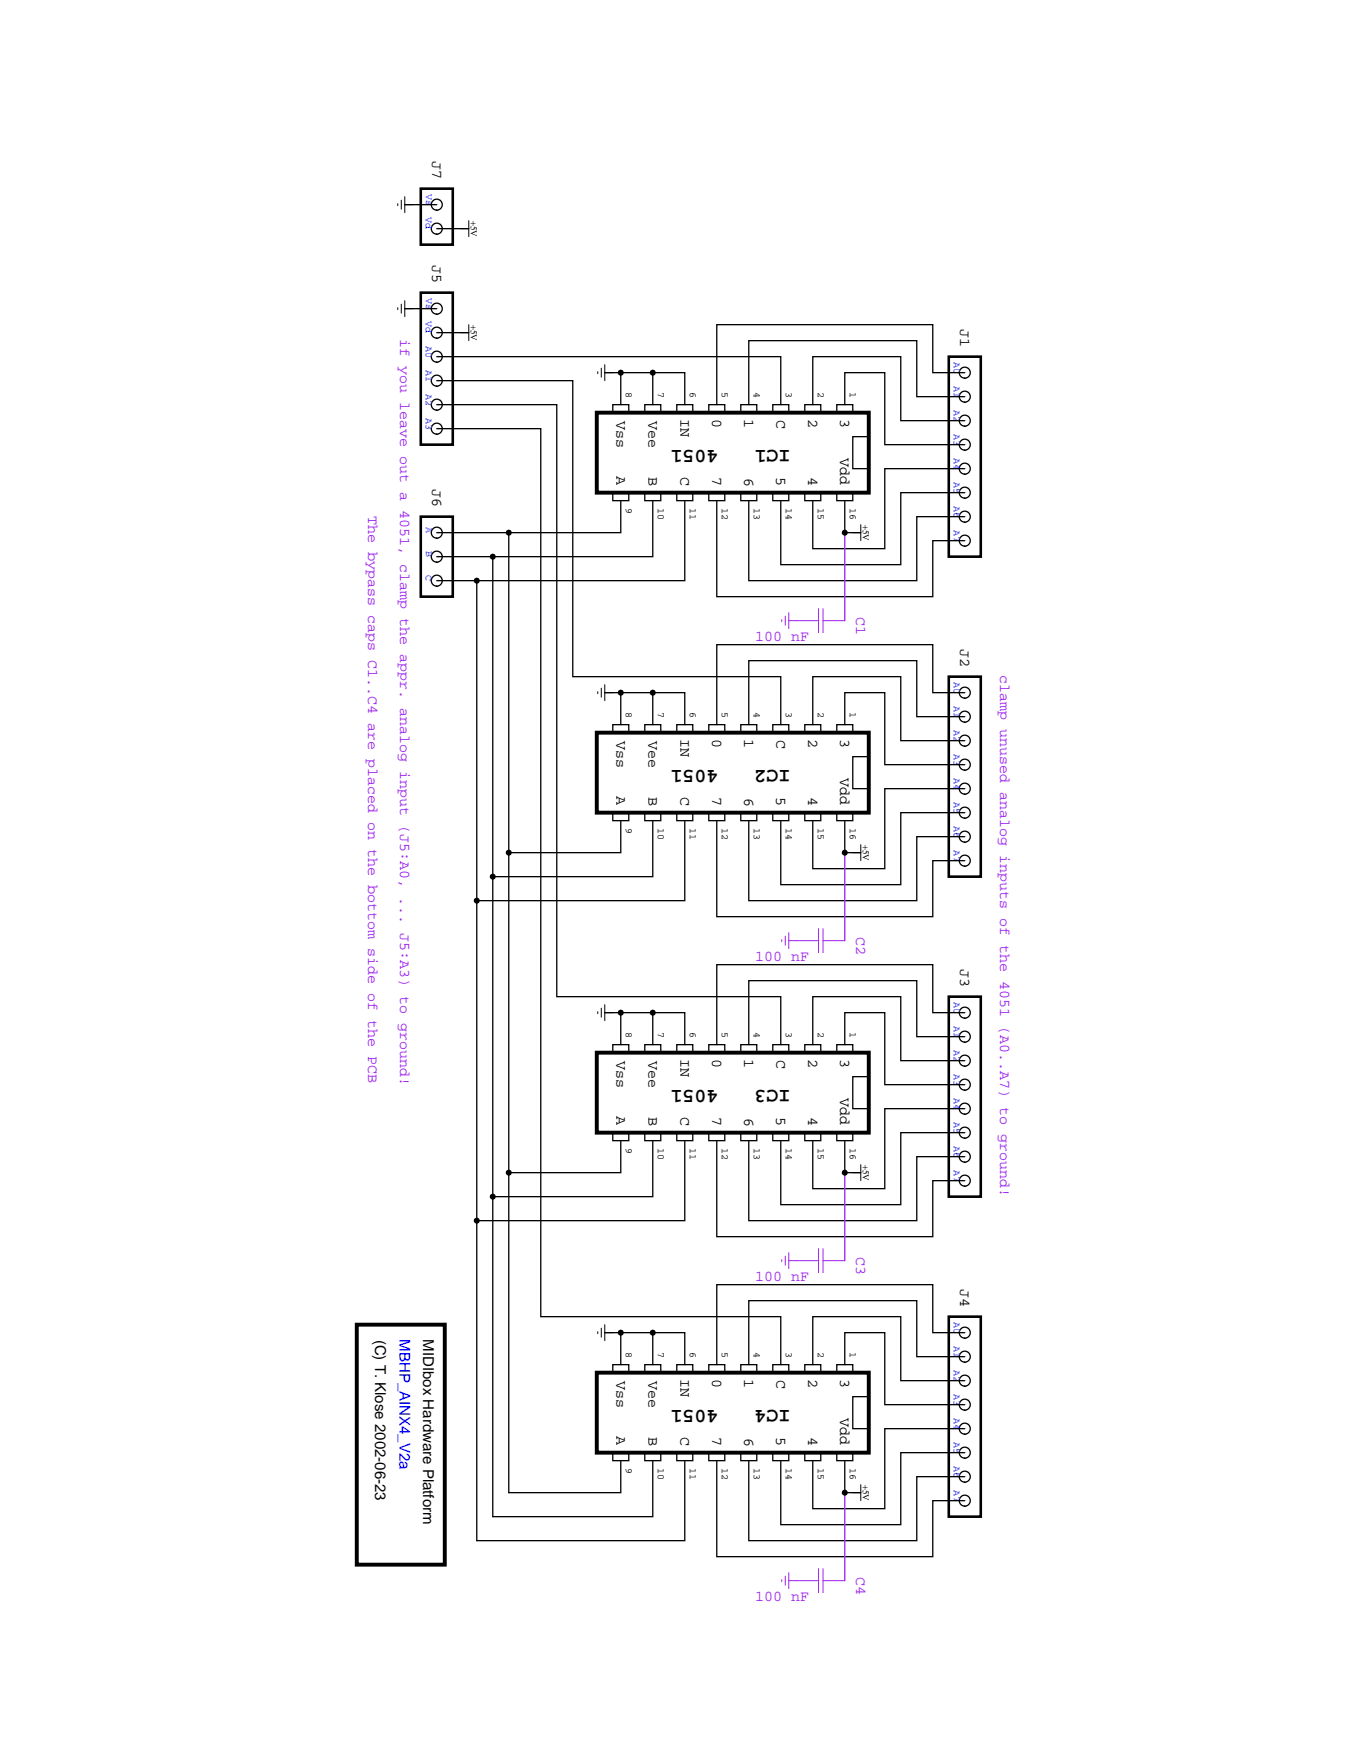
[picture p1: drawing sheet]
<svg xmlns="http://www.w3.org/2000/svg" width="216mm" height="279mm" viewBox="0 0 216 279" stroke-linecap="round" stroke-linejoin="round" font-family="sans-serif">
<path d="M94.7 65.5h43.2v12.7h-43.2zM94.7 116.3h43.2v12.7h-43.2zM94.7 167.1h43.2v12.7h-43.2zM56.6 210.3h14v38.1h-14zM94.7 217.9h43.2v12.7h-43.2z" fill="none" stroke="#000" stroke-width=".62"/>
<g fill="none" stroke="#000" stroke-width=".21">
<path d="M64.3 32.5h5M69.3 36.3h5.1M64.3 49h5M69.3 56.6h54.6v7.6M69.3 52.8h5.1M96 59.2h2.5v5M98.5 59.2h5.1v5M103.6 59.2h5.1v5M153.2 59.2h-5.1v-7.7h-34.3v12.7M69.3 60.4h21.6v47h33v7.6M69.3 64.2h19.1v94h35.5v7.6M69.3 68.1h16.5v140.9h38.1v7.6"/>
<path d="M97.3 64.2h2.5v1.3h-2.5zM97.3 78.2h2.5v1.3h-2.5zM98.5 79.5v5.1h-29.2M102.4 64.2h2.5v1.3h-2.5zM102.4 78.2h2.5v1.3h-2.5zM103.6 79.5v8.9h-34.3M107.4 64.2h2.6v1.3h-2.6zM107.4 78.2h2.6v1.3h-2.6zM108.7 79.5v12.7h-39.4M112.5 64.2h2.6v1.3h-2.6zM112.5 78.2h2.6v1.3h-2.6zM113.8 79.5v15.2h34.3v-8.9h5.1"/>
<path d="M117.6 64.2h2.5v1.3h-2.5zM117.6 78.2h2.5v1.3h-2.5zM118.9 79.5v12.7h26.6v-10.2h7.7M122.7 64.2h2.5v1.3h-2.5zM122.7 78.2h2.5v1.3h-2.5zM127.8 64.2h2.5v1.3h-2.5zM127.8 78.2h2.5v1.3h-2.5zM129 64.2v-7.6h14v10.2h10.2M132.8 78.2h2.6v1.3h-2.6zM132.8 64.2h2.6v1.3h-2.6zM134.1 79.5v5.1h2.5M134.1 64.2v-5h6.4v11.4h12.7"/>
<path d="M135.4 69.3h2.5v5.1h-2.5zM153.2 63h-7.7v-8.9h-26.6v10.1M153.2 74.4h-12.7v12.7h-11.5v-7.6M153.2 78.2h-10.2v11.4h-19.1v-10.1M75.7 92.2v152.4h33v-12.7M78.2 88.4v152.4h25.4v-8.9M80.8 84.6v152.4h17.7v-5.1M96 110h2.5v5M97.3 115h2.5v1.3h-2.5zM98.5 110h5.1v5M102.4 115h2.5v1.3h-2.5zM103.6 110h5.1v5"/>
<path d="M107.4 115h2.6v1.3h-2.6zM112.5 115h2.6v1.3h-2.6zM117.6 115h2.5v1.3h-2.5zM122.7 115h2.5v1.3h-2.5zM127.8 115h2.5v1.3h-2.5zM129 115v-7.6h14v10.2h10.2M132.8 115h2.6v1.3h-2.6zM134.1 115v-5h6.4v11.4h12.7M153.2 110h-5.1v-7.7h-34.3v12.7M153.2 113.8h-7.7v-8.9h-26.6v10.1M97.3 129h2.5v1.3h-2.5zM98.5 130.3v5.1h-17.7"/>
<path d="M102.4 129h2.5v1.3h-2.5zM103.6 130.3v8.9h-25.4M107.4 129h2.6v1.3h-2.6zM108.7 130.3v12.7h-33M112.5 129h2.6v1.3h-2.6zM113.8 130.3v15.2h34.3v-8.9h5.1M117.6 129h2.5v1.3h-2.5zM118.9 130.3v12.7h26.6v-10.2h7.7M122.7 129h2.5v1.3h-2.5zM127.8 129h2.5v1.3h-2.5zM132.8 129h2.6v1.3h-2.6zM134.1 130.3v5.1h2.5"/>
<path d="M135.4 120.1h2.5v5.1h-2.5zM153.2 125.2h-12.7v12.7h-11.5v-7.6M153.2 129h-10.2v11.4h-19.1v-10.1M96 160.8h2.5v5M97.3 165.8h2.5v1.3h-2.5zM97.3 179.8h2.5v1.3h-2.5zM98.5 160.8h5.1v5M102.4 165.8h2.5v1.3h-2.5zM102.4 179.8h2.5v1.3h-2.5zM103.6 160.8h5.1v5M107.4 165.8h2.6v1.3h-2.6zM107.4 179.8h2.6v1.3h-2.6z"/>
<path d="M112.5 165.8h2.6v1.3h-2.6zM112.5 179.8h2.6v1.3h-2.6zM117.6 165.8h2.5v1.3h-2.5zM117.6 179.8h2.5v1.3h-2.5zM122.7 165.8h2.5v1.3h-2.5zM122.7 179.8h2.5v1.3h-2.5zM127.8 165.8h2.5v1.3h-2.5zM127.8 179.8h2.5v1.3h-2.5zM129 165.8v-7.6h14v10.2h10.2M132.8 179.8h2.6v1.3h-2.6zM132.8 165.8h2.6v1.3h-2.6zM134.1 165.8v-5h6.4v11.4h12.7"/>
<path d="M135.4 170.9h2.5v5.1h-2.5zM153.2 160.8h-5.1v-7.7h-34.3v12.7M153.2 164.6h-7.7v-8.9h-26.6v10.1M153.2 176h-12.7v12.7h-11.5v-7.6M153.2 179.8h-10.2v11.4h-19.1v-10.1M98.5 181.1v5.1h-17.7M103.6 181.1v8.9h-25.4M108.7 181.1v12.7h-33M113.8 181.1v15.2h34.3v-8.9h5.1M118.9 181.1v12.7h26.6v-10.2h7.7M134.1 181.1v5.1h2.5M96 211.6h2.5v5"/>
<path d="M97.3 216.6h2.5v1.3h-2.5zM98.5 211.6h5.1v5M102.4 216.6h2.5v1.3h-2.5zM103.6 211.6h5.1v5M107.4 216.6h2.6v1.3h-2.6zM112.5 216.6h2.6v1.3h-2.6zM117.6 216.6h2.5v1.3h-2.5zM122.7 216.6h2.5v1.3h-2.5zM127.8 216.6h2.5v1.3h-2.5zM129 216.6v-7.6h14v10.2h10.2M132.8 216.6h2.6v1.3h-2.6zM134.1 216.6v-5h6.4v11.4h12.7"/>
<path d="M153.2 211.6h-5.1v-7.7h-34.3v12.7M153.2 215.4h-7.7v-8.9h-26.6v10.1M97.3 230.6h2.5v1.3h-2.5zM102.4 230.6h2.5v1.3h-2.5zM107.4 230.6h2.6v1.3h-2.6zM112.5 230.6h2.6v1.3h-2.6zM113.8 231.9v15.2h34.3v-8.9h5.1M117.6 230.6h2.5v1.3h-2.5zM118.9 231.9v12.7h26.6v-10.2h7.7M122.7 230.6h2.5v1.3h-2.5zM127.8 230.6h2.5v1.3h-2.5zM132.8 230.6h2.6v1.3h-2.6z"/>
<path d="M134.1 231.9v5.1h2.5M135.4 221.7h2.5v5.1h-2.5zM153.2 226.8h-12.7v12.7h-11.5v-7.6M153.2 230.6h-10.2v11.4h-19.1v-10.1"/>
<circle cx="69.3" cy="36.3" r=".87"/>
<circle cx="69.3" cy="32.5" r=".87"/>
<circle cx="69.3" cy="49" r=".87"/>
<circle cx="69.3" cy="52.8" r=".87"/>
<circle cx="69.3" cy="56.6" r=".87"/>
<circle cx="153.2" cy="59.2" r=".87"/>
<circle cx="69.3" cy="60.4" r=".87"/>
<circle cx="69.3" cy="68.1" r=".87"/>
<circle cx="69.3" cy="64.2" r=".87"/>
<circle cx="153.2" cy="63" r=".87"/>
<circle cx="153.2" cy="66.8" r=".87"/>
<circle cx="153.2" cy="70.6" r=".87"/>
<circle cx="153.2" cy="74.4" r=".87"/>
<circle cx="153.2" cy="78.2" r=".87"/>
<circle cx="69.3" cy="88.4" r=".87"/>
<circle cx="69.3" cy="84.6" r=".87"/>
<circle cx="69.3" cy="92.2" r=".87"/>
<circle cx="153.2" cy="82" r=".87"/>
<circle cx="153.2" cy="85.8" r=".87"/>
<circle cx="153.2" cy="113.8" r=".87"/>
<circle cx="153.2" cy="110" r=".87"/>
<circle cx="153.2" cy="117.6" r=".87"/>
<circle cx="153.2" cy="132.8" r=".87"/>
<circle cx="153.2" cy="121.4" r=".87"/>
<circle cx="153.2" cy="129" r=".87"/>
<circle cx="153.2" cy="136.6" r=".87"/>
<circle cx="153.2" cy="125.2" r=".87"/>
<circle cx="153.2" cy="160.8" r=".87"/>
<circle cx="153.2" cy="176" r=".87"/>
<circle cx="153.2" cy="168.4" r=".87"/>
<circle cx="153.2" cy="172.2" r=".87"/>
<circle cx="153.2" cy="164.6" r=".87"/>
<circle cx="153.2" cy="179.8" r=".87"/>
<circle cx="153.2" cy="183.6" r=".87"/>
<circle cx="153.2" cy="187.4" r=".87"/>
<circle cx="153.2" cy="219.2" r=".87"/>
<circle cx="153.2" cy="215.4" r=".87"/>
<circle cx="153.2" cy="211.6" r=".87"/>
<circle cx="153.2" cy="226.8" r=".87"/>
<circle cx="153.2" cy="223" r=".87"/>
<circle cx="153.2" cy="230.6" r=".87"/>
<circle cx="153.2" cy="234.4" r=".87"/>
<circle cx="153.2" cy="238.2" r=".87"/>
</g>
<g fill="none" stroke="#000" stroke-width=".16">
<path d="M63.1 32.3v.3M63.7 31.8v1.4M64.3 31.2v2.6M64.3 32.5h1.2M73.1 36.3h1.3M74.4 35v2.6M63.1 48.8v.4M63.7 48.3v1.4M64.3 49h1.2M64.3 47.7v2.6M73.1 52.8h1.3M74.4 51.5v2.6"/>
<path d="M94.9 59v.3M95.5 58.4v1.5M96 59.2h1.3M96 57.9v2.5M135.4 84.6h1.2M136.6 83.3v2.5M94.9 109.8v.3M95.5 109.2v1.5M96 108.7v2.5M96 110h1.3M135.4 135.4h1.2M136.6 134.1v2.5"/>
<path d="M96 159.5v2.5M94.9 160.6v.3M95.5 160v1.5M96 160.8h1.3M135.4 186.2h1.2M136.6 184.9v2.5M94.9 211.4v.3M95.5 210.8v1.5M96 210.3v2.5M96 211.6h1.3M135.4 237h1.2M136.6 235.7v2.5"/>
</g>
<g fill="#000">
<circle cx="98.5" cy="59.2" r=".48"/>
<circle cx="103.6" cy="59.2" r=".48"/>
<circle cx="75.7" cy="92.2" r=".48"/>
<circle cx="78.2" cy="88.4" r=".48"/>
<circle cx="80.8" cy="84.6" r=".48"/>
<circle cx="134.1" cy="84.6" r=".48"/>
<circle cx="98.5" cy="110" r=".48"/>
<circle cx="103.6" cy="110" r=".48"/>
<circle cx="78.2" cy="139.2" r=".48"/>
<circle cx="80.8" cy="135.4" r=".48"/>
<circle cx="134.1" cy="135.4" r=".48"/>
<circle cx="75.7" cy="143" r=".48"/>
<circle cx="98.5" cy="160.8" r=".48"/>
<circle cx="103.6" cy="160.8" r=".48"/>
<circle cx="75.7" cy="193.8" r=".48"/>
<circle cx="78.2" cy="190" r=".48"/>
<circle cx="80.8" cy="186.2" r=".48"/>
<circle cx="134.1" cy="186.2" r=".48"/>
<circle cx="98.5" cy="211.6" r=".48"/>
<circle cx="103.6" cy="211.6" r=".48"/>
<circle cx="134.1" cy="237" r=".48"/>
</g>
<path d="M66.8 30h5.1v8.8h-5.1zM66.8 46.5h5.1v24.1h-5.1zM150.6 56.6h5.1v31.8h-5.1zM66.8 82h5.1v12.7h-5.1zM150.6 107.4h5.1v31.8h-5.1zM150.6 158.2h5.1v31.8h-5.1zM150.6 209h5.1v31.8h-5.1z" fill="none" stroke="#000" stroke-width=".41"/>
<g fill="none" stroke="#9c1fef" stroke-width=".16">
<path d="M124.1 98.4v.3M124.7 97.8v1.4M125.2 98.5h4.7M125.2 97.3v2.5M129.9 96.6v3.8M130.7 98.5h3.4M130.7 96.6v3.8M124.1 149.2v.3M124.7 148.6v1.4M125.2 148.1v2.5M125.2 149.3h4.7M129.9 147.4v3.8"/>
<path d="M130.7 147.4v3.8M130.7 149.3h3.4M124.1 200v.3M124.7 199.4v1.4M125.2 198.9v2.5M129.9 198.2v3.8M130.7 198.2v3.8M125.2 200.1h4.7M130.7 200.1h3.4M124.1 250.8v.3M124.7 250.2v1.4M125.2 249.7v2.5"/>
<path d="M125.2 250.9h4.7M129.9 249v3.8M130.7 249v3.8M130.7 250.9h3.4"/>
</g>
<path d="M134.1 84.6v13.9M134.1 135.4v13.9M134.1 186.2v13.9M134.1 237v13.9" fill="none" stroke="#9c1fef" stroke-width=".21"/>
<g font-size="3.2">
<text x="114.1" y="71.4" transform="rotate(180 114.1 71.4)">4051</text>
<text x="125.5" y="71.4" transform="rotate(180 125.5 71.4)">IC1</text>
<text x="114.1" y="122.2" transform="rotate(180 114.1 122.2)">4051</text>
<text x="125.5" y="122.2" transform="rotate(180 125.5 122.2)">IC2</text>
<text x="114.1" y="173" transform="rotate(180 114.1 173)">4051</text>
<text x="125.5" y="173" transform="rotate(180 125.5 173)">IC3</text>
<text x="114.1" y="223.8" transform="rotate(180 114.1 223.8)">4051</text>
<text x="125.5" y="223.8" transform="rotate(180 125.5 223.8)">IC4</text>
</g>
<g font-size="2.4">
<text x="68.6" y="25.5" transform="rotate(90 68.6 25.5)">J7</text>
<text x="68.6" y="42.1" transform="rotate(90 68.6 42.1)">J5</text>
<text x="152.4" y="52.2" transform="rotate(90 152.4 52.2)">J1</text>
<text x="97.9" y="66.8" transform="rotate(90 97.9 66.8)">Vss</text>
<text x="103" y="66.8" transform="rotate(90 103 66.8)">Vee</text>
<text x="108" y="66.5" transform="rotate(90 108 66.5)">IN</text>
<text x="113.1" y="66.5" transform="rotate(90 113.1 66.5)">0</text>
<text x="118.1" y="66.5" transform="rotate(90 118.1 66.5)">1</text>
<text x="123.3" y="66.6" transform="rotate(90 123.3 66.6)">C</text>
<text x="128.3" y="66.6" transform="rotate(90 128.3 66.6)">2</text>
<text x="133.4" y="66.6" transform="rotate(90 133.4 66.6)">3</text>
<text x="68.6" y="77.6" transform="rotate(90 68.6 77.6)">J6</text>
<text x="97.9" y="75.5" transform="rotate(90 97.9 75.5)">A</text>
<text x="103" y="75.7" transform="rotate(90 103 75.7)">B</text>
<text x="108" y="75.7" transform="rotate(90 108 75.7)">C</text>
<text x="113.1" y="75.7" transform="rotate(90 113.1 75.7)">7</text>
<text x="118.1" y="75.8" transform="rotate(90 118.1 75.8)">6</text>
<text x="123.2" y="75.8" transform="rotate(90 123.2 75.8)">5</text>
<text x="128.3" y="75.7" transform="rotate(90 128.3 75.7)">4</text>
<text x="133.4" y="72.7" transform="rotate(90 133.4 72.7)">Vdd</text>
<text x="152.4" y="103" transform="rotate(90 152.4 103)">J2</text>
<text x="97.9" y="117.6" transform="rotate(90 97.9 117.6)">Vss</text>
<text x="103" y="117.6" transform="rotate(90 103 117.6)">Vee</text>
<text x="108" y="117.3" transform="rotate(90 108 117.3)">IN</text>
<text x="113.1" y="117.3" transform="rotate(90 113.1 117.3)">0</text>
<text x="118.1" y="117.3" transform="rotate(90 118.1 117.3)">1</text>
<text x="123.3" y="117.4" transform="rotate(90 123.3 117.4)">C</text>
<text x="128.3" y="117.4" transform="rotate(90 128.3 117.4)">2</text>
<text x="133.4" y="117.4" transform="rotate(90 133.4 117.4)">3</text>
<text x="133.4" y="123.5" transform="rotate(90 133.4 123.5)">Vdd</text>
<text x="97.9" y="126.3" transform="rotate(90 97.9 126.3)">A</text>
<text x="103" y="126.5" transform="rotate(90 103 126.5)">B</text>
<text x="108" y="126.5" transform="rotate(90 108 126.5)">C</text>
<text x="113.1" y="126.5" transform="rotate(90 113.1 126.5)">7</text>
<text x="118.1" y="126.6" transform="rotate(90 118.1 126.6)">6</text>
<text x="123.2" y="126.6" transform="rotate(90 123.2 126.6)">5</text>
<text x="128.3" y="126.5" transform="rotate(90 128.3 126.5)">4</text>
<text x="152.4" y="153.8" transform="rotate(90 152.4 153.8)">J3</text>
<text x="97.9" y="168.4" transform="rotate(90 97.9 168.4)">Vss</text>
<text x="103" y="168.4" transform="rotate(90 103 168.4)">Vee</text>
<text x="108" y="168.1" transform="rotate(90 108 168.1)">IN</text>
<text x="113.1" y="168.1" transform="rotate(90 113.1 168.1)">0</text>
<text x="118.1" y="168.1" transform="rotate(90 118.1 168.1)">1</text>
<text x="123.3" y="168.2" transform="rotate(90 123.3 168.2)">C</text>
<text x="128.3" y="168.2" transform="rotate(90 128.3 168.2)">2</text>
<text x="133.4" y="168.2" transform="rotate(90 133.4 168.2)">3</text>
<text x="97.9" y="177.1" transform="rotate(90 97.9 177.1)">A</text>
<text x="103" y="177.3" transform="rotate(90 103 177.3)">B</text>
<text x="108" y="177.3" transform="rotate(90 108 177.3)">C</text>
<text x="113.1" y="177.3" transform="rotate(90 113.1 177.3)">7</text>
<text x="118.1" y="177.4" transform="rotate(90 118.1 177.4)">6</text>
<text x="123.2" y="177.4" transform="rotate(90 123.2 177.4)">5</text>
<text x="128.3" y="177.3" transform="rotate(90 128.3 177.3)">4</text>
<text x="133.4" y="174.3" transform="rotate(90 133.4 174.3)">Vdd</text>
<text x="152.4" y="204.6" transform="rotate(90 152.4 204.6)">J4</text>
<text x="59.6" y="212.7" transform="rotate(90 59.6 212.7)">(C) T. Klose 2002-06-23</text>
<text x="67.2" y="212.6" transform="rotate(90 67.2 212.6)">MIDIbox Hardware Platform</text>
<text x="97.9" y="219.2" transform="rotate(90 97.9 219.2)">Vss</text>
<text x="103" y="219.2" transform="rotate(90 103 219.2)">Vee</text>
<text x="108" y="218.9" transform="rotate(90 108 218.9)">IN</text>
<text x="113.1" y="218.9" transform="rotate(90 113.1 218.9)">0</text>
<text x="118.1" y="218.9" transform="rotate(90 118.1 218.9)">1</text>
<text x="123.3" y="219" transform="rotate(90 123.3 219)">C</text>
<text x="128.3" y="219" transform="rotate(90 128.3 219)">2</text>
<text x="133.4" y="219" transform="rotate(90 133.4 219)">3</text>
<text x="97.9" y="227.9" transform="rotate(90 97.9 227.9)">A</text>
<text x="133.4" y="225.1" transform="rotate(90 133.4 225.1)">Vdd</text>
<text x="103" y="228.1" transform="rotate(90 103 228.1)">B</text>
<text x="108" y="228.1" transform="rotate(90 108 228.1)">C</text>
<text x="113.1" y="228.1" transform="rotate(90 113.1 228.1)">7</text>
<text x="118.1" y="228.2" transform="rotate(90 118.1 228.2)">6</text>
<text x="123.2" y="228.2" transform="rotate(90 123.2 228.2)">5</text>
<text x="128.3" y="228.1" transform="rotate(90 128.3 228.1)">4</text>
</g>
<g font-size="2.4" fill="#9c1fef">
<text x="63.5" y="53.9" transform="rotate(90 63.5 53.9)">if you leave out a 4051, clamp the appr. analog input (J5:A0, ... J5:A3) to ground!</text>
<text x="58.4" y="81.9" transform="rotate(90 58.4 81.9)">The bypass caps C1..C4 are placed on the bottom side of the PCB</text>
<text x="119.9" y="101.8">100 nF</text>
<text x="135.9" y="98" transform="rotate(90 135.9 98)">C1</text>
<text x="158.8" y="107.2" transform="rotate(90 158.8 107.2)">clamp unused analog inputs of the 4051 (A0..A7) to ground!</text>
<text x="135.9" y="148.7" transform="rotate(90 135.9 148.7)">C2</text>
<text x="119.9" y="152.6">100 nF</text>
<text x="119.9" y="203.4">100 nF</text>
<text x="135.9" y="199.5" transform="rotate(90 135.9 199.5)">C3</text>
<text x="135.9" y="250.3" transform="rotate(90 135.9 250.3)">C4</text>
<text x="119.9" y="254.2">100 nF</text>
</g>
<text font-size="2.4" fill="#00f" x="63.4" y="212.6" transform="rotate(90 63.4 212.6)">MBHP_AINX4_V2a</text>
<g font-size="1.6" fill="#00f">
<text x="67.6" y="34.4" transform="rotate(90 67.6 34.4)">Vd</text>
<text x="67.6" y="30.7" transform="rotate(90 67.6 30.7)">Vs</text>
<text x="67.6" y="47.3" transform="rotate(90 67.6 47.3)">Vs</text>
<text x="67.6" y="51" transform="rotate(90 67.6 51)">Vd</text>
<text x="67.6" y="54.9" transform="rotate(90 67.6 54.9)">A0</text>
<text x="67.6" y="58.7" transform="rotate(90 67.6 58.7)">A1</text>
<text x="151.4" y="57.4" transform="rotate(90 151.4 57.4)">A0</text>
<text x="67.6" y="62.5" transform="rotate(90 67.6 62.5)">A2</text>
<text x="151.4" y="65.1" transform="rotate(90 151.4 65.1)">A2</text>
<text x="151.4" y="61.2" transform="rotate(90 151.4 61.2)">A1</text>
<text x="67.6" y="66.3" transform="rotate(90 67.6 66.3)">A3</text>
<text x="151.4" y="68.9" transform="rotate(90 151.4 68.9)">A3</text>
<text x="151.4" y="72.7" transform="rotate(90 151.4 72.7)">A4</text>
<text x="151.4" y="76.5" transform="rotate(90 151.4 76.5)">A5</text>
<text x="67.6" y="83.6" transform="rotate(90 67.6 83.6)">A</text>
<text x="151.4" y="80.3" transform="rotate(90 151.4 80.3)">A6</text>
<text x="67.6" y="87.5" transform="rotate(90 67.6 87.5)">B</text>
<text x="151.4" y="84.1" transform="rotate(90 151.4 84.1)">A7</text>
<text x="67.6" y="91.3" transform="rotate(90 67.6 91.3)">C</text>
<text x="151.4" y="108.2" transform="rotate(90 151.4 108.2)">A0</text>
<text x="151.4" y="112" transform="rotate(90 151.4 112)">A1</text>
<text x="151.4" y="115.9" transform="rotate(90 151.4 115.9)">A2</text>
<text x="151.4" y="119.7" transform="rotate(90 151.4 119.7)">A3</text>
<text x="151.4" y="123.5" transform="rotate(90 151.4 123.5)">A4</text>
<text x="151.4" y="131.1" transform="rotate(90 151.4 131.1)">A6</text>
<text x="151.4" y="127.3" transform="rotate(90 151.4 127.3)">A5</text>
<text x="151.4" y="134.9" transform="rotate(90 151.4 134.9)">A7</text>
<text x="151.4" y="159" transform="rotate(90 151.4 159)">A0</text>
<text x="151.4" y="166.7" transform="rotate(90 151.4 166.7)">A2</text>
<text x="151.4" y="162.8" transform="rotate(90 151.4 162.8)">A1</text>
<text x="151.4" y="170.5" transform="rotate(90 151.4 170.5)">A3</text>
<text x="151.4" y="174.3" transform="rotate(90 151.4 174.3)">A4</text>
<text x="151.4" y="178.1" transform="rotate(90 151.4 178.1)">A5</text>
<text x="151.4" y="181.9" transform="rotate(90 151.4 181.9)">A6</text>
<text x="151.4" y="185.7" transform="rotate(90 151.4 185.7)">A7</text>
<text x="151.4" y="209.8" transform="rotate(90 151.4 209.8)">A0</text>
<text x="151.4" y="213.6" transform="rotate(90 151.4 213.6)">A1</text>
<text x="151.4" y="217.5" transform="rotate(90 151.4 217.5)">A2</text>
<text x="151.4" y="221.3" transform="rotate(90 151.4 221.3)">A3</text>
<text x="151.4" y="225.1" transform="rotate(90 151.4 225.1)">A4</text>
<text x="151.4" y="232.7" transform="rotate(90 151.4 232.7)">A6</text>
<text x="151.4" y="228.9" transform="rotate(90 151.4 228.9)">A5</text>
<text x="151.4" y="236.5" transform="rotate(90 151.4 236.5)">A7</text>
</g>
<g font-size="1.6">
<text x="99.3" y="62.2" transform="rotate(90 99.3 62.2)">8</text>
<text x="104.4" y="62.2" transform="rotate(90 104.4 62.2)">7</text>
<text x="109.5" y="62.2" transform="rotate(90 109.5 62.2)">6</text>
<text x="114.6" y="62.2" transform="rotate(90 114.6 62.2)">5</text>
<text x="119.7" y="62.2" transform="rotate(90 119.7 62.2)">4</text>
<text x="124.7" y="62.2" transform="rotate(90 124.7 62.2)">3</text>
<text x="129.8" y="62.2" transform="rotate(90 129.8 62.2)">2</text>
<text x="134.9" y="62.2" transform="rotate(90 134.9 62.2)">1</text>
<text x="99.3" y="80.6" transform="rotate(90 99.3 80.6)">9</text>
<text x="104.4" y="80.6" transform="rotate(90 104.4 80.6)">10</text>
<text x="109.5" y="80.6" transform="rotate(90 109.5 80.6)">11</text>
<text x="114.6" y="80.6" transform="rotate(90 114.6 80.6)">12</text>
<text x="119.6" y="80.6" transform="rotate(90 119.6 80.6)">13</text>
<text x="124.7" y="80.6" transform="rotate(90 124.7 80.6)">14</text>
<text x="129.8" y="80.6" transform="rotate(90 129.8 80.6)">15</text>
<text x="134.9" y="80.6" transform="rotate(90 134.9 80.6)">16</text>
<text x="99.3" y="113" transform="rotate(90 99.3 113)">8</text>
<text x="104.4" y="113" transform="rotate(90 104.4 113)">7</text>
<text x="109.5" y="113" transform="rotate(90 109.5 113)">6</text>
<text x="114.6" y="113" transform="rotate(90 114.6 113)">5</text>
<text x="119.7" y="113" transform="rotate(90 119.7 113)">4</text>
<text x="124.7" y="113" transform="rotate(90 124.7 113)">3</text>
<text x="129.8" y="113" transform="rotate(90 129.8 113)">2</text>
<text x="134.9" y="113" transform="rotate(90 134.9 113)">1</text>
<text x="99.3" y="131.4" transform="rotate(90 99.3 131.4)">9</text>
<text x="104.4" y="131.4" transform="rotate(90 104.4 131.4)">10</text>
<text x="109.5" y="131.4" transform="rotate(90 109.5 131.4)">11</text>
<text x="114.6" y="131.4" transform="rotate(90 114.6 131.4)">12</text>
<text x="119.6" y="131.4" transform="rotate(90 119.6 131.4)">13</text>
<text x="124.7" y="131.4" transform="rotate(90 124.7 131.4)">14</text>
<text x="129.8" y="131.4" transform="rotate(90 129.8 131.4)">15</text>
<text x="134.9" y="131.4" transform="rotate(90 134.9 131.4)">16</text>
<text x="99.3" y="163.8" transform="rotate(90 99.3 163.8)">8</text>
<text x="104.4" y="163.8" transform="rotate(90 104.4 163.8)">7</text>
<text x="109.5" y="163.8" transform="rotate(90 109.5 163.8)">6</text>
<text x="114.6" y="163.8" transform="rotate(90 114.6 163.8)">5</text>
<text x="119.7" y="163.8" transform="rotate(90 119.7 163.8)">4</text>
<text x="124.7" y="163.8" transform="rotate(90 124.7 163.8)">3</text>
<text x="129.8" y="163.8" transform="rotate(90 129.8 163.8)">2</text>
<text x="134.9" y="163.8" transform="rotate(90 134.9 163.8)">1</text>
<text x="99.3" y="182.2" transform="rotate(90 99.3 182.2)">9</text>
<text x="104.4" y="182.2" transform="rotate(90 104.4 182.2)">10</text>
<text x="109.5" y="182.2" transform="rotate(90 109.5 182.2)">11</text>
<text x="114.6" y="182.2" transform="rotate(90 114.6 182.2)">12</text>
<text x="119.6" y="182.2" transform="rotate(90 119.6 182.2)">13</text>
<text x="124.7" y="182.2" transform="rotate(90 124.7 182.2)">14</text>
<text x="129.8" y="182.2" transform="rotate(90 129.8 182.2)">15</text>
<text x="134.9" y="182.2" transform="rotate(90 134.9 182.2)">16</text>
<text x="99.3" y="214.6" transform="rotate(90 99.3 214.6)">8</text>
<text x="104.4" y="214.6" transform="rotate(90 104.4 214.6)">7</text>
<text x="109.5" y="214.6" transform="rotate(90 109.5 214.6)">6</text>
<text x="114.6" y="214.6" transform="rotate(90 114.6 214.6)">5</text>
<text x="119.7" y="214.6" transform="rotate(90 119.7 214.6)">4</text>
<text x="124.7" y="214.6" transform="rotate(90 124.7 214.6)">3</text>
<text x="129.8" y="214.6" transform="rotate(90 129.8 214.6)">2</text>
<text x="134.9" y="214.6" transform="rotate(90 134.9 214.6)">1</text>
<text x="99.3" y="233" transform="rotate(90 99.3 233)">9</text>
<text x="104.4" y="233" transform="rotate(90 104.4 233)">10</text>
<text x="109.5" y="233" transform="rotate(90 109.5 233)">11</text>
<text x="114.6" y="233" transform="rotate(90 114.6 233)">12</text>
<text x="119.6" y="233" transform="rotate(90 119.6 233)">13</text>
<text x="124.7" y="233" transform="rotate(90 124.7 233)">14</text>
<text x="129.8" y="233" transform="rotate(90 129.8 233)">15</text>
<text x="134.9" y="233" transform="rotate(90 134.9 233)">16</text>
</g>
<g font-size="1.4">
<text x="74.7" y="35.1" transform="rotate(90 74.7 35.1)">+5V</text>
<text x="74.7" y="51.6" transform="rotate(90 74.7 51.6)">+5V</text>
<text x="137" y="83.3" transform="rotate(90 137 83.3)">+5V</text>
<text x="137" y="134.1" transform="rotate(90 137 134.1)">+5V</text>
<text x="137" y="184.9" transform="rotate(90 137 184.9)">+5V</text>
<text x="137" y="235.7" transform="rotate(90 137 235.7)">+5V</text>
</g>
</svg>
